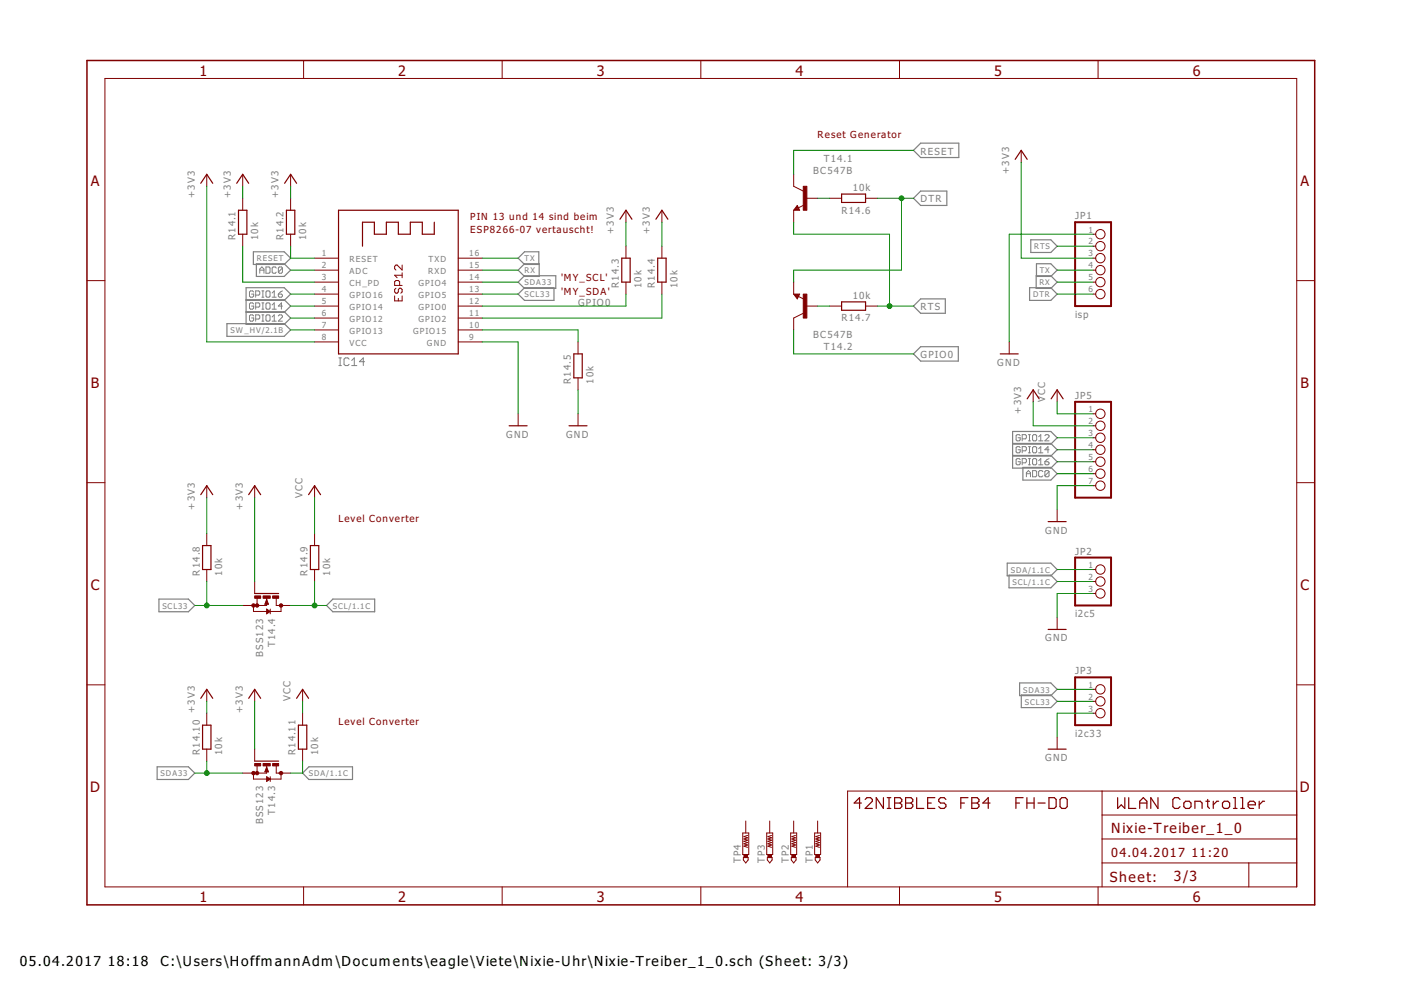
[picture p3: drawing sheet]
<svg xmlns="http://www.w3.org/2000/svg" width="297mm" height="210mm" viewBox="0 0 297 210" stroke-linecap="round" stroke-linejoin="round" font-family="sans-serif">
<g fill="none" stroke="#808080" stroke-width=".21">
<path d="M55.1 57.9v-.9l.4-.4 .5 .4v.9M55.1 57.3h.9M56.4 56.6h.6l.3 .2v.9l-.3 .2h-.6zM58.6 56.8l-.2-.2h-.5l-.2 .2v.9l.2 .2h.5l.2-.2M59.9 56.8l-.2-.2h-.5l-.2 .2v.9M59.9 56.8v.9l-.2 .2h-.5l-.2-.2M59.9 56.8l-.9 .9M53.8 61.9l-.2-.2h-.5l-.2 .2v.9l.2 .2h.5l.2-.2v-.4h-.5M53.8 64.5l-.2-.3h-.5l-.2 .3v.8l.2 .3h.5l.2-.3v-.4h-.5M53.8 67l-.2-.2h-.5l-.2 .2v.9l.2 .2h.5l.2-.2v-.5h-.5M54.2 62.6h.7l.2-.2v-.5l-.2-.2h-.7v1.3M54.2 65.1h.7l.2-.2v-.4l-.2-.3h-.7v1.4"/>
<path d="M54.2 67.6h.7l.2-.2v-.4l-.2-.2h-.7v1.3M55.5 61.7h.4M55.5 63h.4M55.5 64.2h.4M55.5 65.6h.4M55.5 66.8h.4M55.5 68.1h.4M55.7 61.7v1.3M55.7 64.2v1.4M55.7 66.8v1.3M56.6 61.7h.4l.3 .2v.9l-.3 .2h-.4l-.2-.2v-.9zM56.6 64.2h.4l.3 .3v.8l-.3 .3h-.4l-.2-.3v-.8z"/>
<path d="M56.6 66.8h.4l.3 .2v.9l-.3 .2h-.4l-.2-.2v-.9zM57.7 63h.9M57.7 62.1l.4-.4v1.3M57.7 64.7l.4-.5v1.4M57.7 67.2l.4-.4v1.3M57.7 65.6h.9M57.7 68.1h.9M59 62.4h.7l.2 .4-.2 .2h-.5l-.2-.2zM59 67l.2-.2h.5l.2 .2v.2l-.9 .9h.9M59.9 61.7l-.9 .7M59.9 64.9h-.9l.7-.7v1.4M71.8 77.5h.6"/>
<path d="M71.8 75.9h.6M72.1 75.9v1.6M74 76.2l-.3-.3h-.5l-.3 .3v1l.3 .3h.5l.3-.3M74.6 77.5h1M74.6 76.4l.5-.5v1.6M77.3 76.7h-1.1l.8-.8v1.6M216.3 97.5l-.2-.3h-.5l-.2 .3v.8l.2 .3h.5l.2-.3v-.4h-.4M216.3 92.4l-.2-.2h-.5l-.2 .2v.9l.2 .2h.5l.2-.2v-.5h-.4M216.3 94.9l-.2-.2h-.5l-.2 .2v.9l.2 .2h.5l.2-.2v-.4h-.4M216.7 98.1h.7l.2-.2v-.4l-.2-.3h-.7v1.4M216.7 93h.7l.2-.2v-.4l-.2-.2h-.7v1.3M216.7 95.6h.7l.2-.2v-.5l-.2-.2h-.7v1.3"/>
<path d="M218 97.2h.5M218 98.6h.5M218 94.7h.5M218 96h.5M218 92.2h.5M218 93.5h.5M218.3 92.2v1.3M218.3 94.7v1.3M218.3 97.2v1.4M218.9 99.8h.7l.2 .2v.9l-.2 .2h-.7zM219.1 97.2h.5l.2 .3v.8l-.2 .3h-.5l-.2-.3v-.8zM219.1 92.2h.5l.2 .2v.9l-.2 .2h-.5l-.2-.2v-.9z"/>
<path d="M219.1 94.7h.5l.2 .2v.9l-.2 .2h-.5l-.2-.2v-.9zM220.2 92.6l.5-.4v1.3M220.2 98.6h.9M220.2 97.7l.5-.5v1.4M220.2 95.1l.5-.4v1.3M220.2 96h.9M220.2 93.5h.9M221.1 100l-.2-.2h-.4l-.3 .2v.9l.3 .2h.4l.2-.2M221.5 97.9h.7l.2 .4-.2 .3h-.4l-.3-.3zM221.5 92.4l.3-.2h.4l.2 .2v.2l-.9 .9h.9M222.4 97.2l-.9 .7M222.4 100l-.2-.2h-.4l-.3 .2v.9"/>
<path d="M222.4 100v.9l-.2 .2h-.4l-.3-.2M222.4 95.4h-.9l.7-.7v1.3M222.4 100l-.9 .9M217.6 101.1v-.9l.4-.4 .5 .4v.9M217.6 100.4h.9"/>
</g>
<g fill="none" stroke="#808080" stroke-width=".25">
<path d="M195.2 30.4h8.1v3h-8.1l-1.5-1.5zM53.7 53.4h6.6l1.3 1.3-1.3 1.4h-6.6zM54.4 55.9h5.9l1.3 1.4-1.3 1.3h-5.9zM109.9 54.7l1.3-1.3h3v2.7h-3zM109.9 57.3l1.3-1.4h3.1v2.7h-3.1zM109.9 59.8l1.3-1.3h6.6v2.7h-6.6zM195.2 40.5h5.5v3.1h-5.5l-1.5-1.6zM218.5 50.8h4.3l1.3 1.4-1.3 1.3h-4.3zM219.7 58.5h3.1l1.3 1.3-1.3 1.4h-3.1zM219.8 55.9h3l1.3 1.4-1.3 1.3h-3zM48.1 68.6h12.2l1.3 1.4-1.3 1.3h-12.2zM52.2 63.7h8.1l1.3-1.3-1.3-1.4h-8.1v7.8h8.1l1.3-1.4-1.3-1.3h-8.1"/>
<path d="M52.2 63.5h8.1l1.3 1.4-1.3 1.3h-8.1M109.9 62.4l1.3-1.4h6.3v2.7h-6.3zM193.7 64.9l1.5-1.5h5.2v3h-5.2zM193.7 75l1.5-1.5h8v3.1h-8zM218.3 61h4.5l1.3 1.4-1.3 1.3h-4.5zM214.7 94.2h8.1l1.3-1.4-1.3-1.3h-8.1v7.8h8.1l1.3-1.4-1.3-1.3h-8.1M214.7 94h8.1l1.3 1.4-1.3 1.3h-8.1M216.9 99.1h5.9l1.3 1.3-1.3 1.4h-5.9zM213.6 119.4h9.2l1.3 1.4-1.3 1.3h-9.2zM33.7 127h6.2l1.4 1.4-1.4 1.3h-6.2zM70.6 127h8.8v2.7h-8.8l-1.4-1.3zM213.9 121.9h8.9l1.3 1.4-1.3 1.3h-8.9z"/>
<path d="M216.2 144.8h6.6l1.3 1.4-1.3 1.3h-6.6zM216.5 147.3h6.3l1.3 1.4-1.3 1.3h-6.3zM33.3 162.6h6.6l1.4 1.3-1.4 1.4h-6.6zM64.2 163.9l1.3-1.3h9.2v2.7h-9.2z"/>
</g>
<g fill="none" stroke="#800000" stroke-width=".25">
<path d="M42.6 38.9l1.2-1.9 1.3 1.9M50.2 38.9l1.3-1.9 1.2 1.9M60.3 38.9l1.3-1.9 1.3 1.9M215.2 33.8l1.3-1.9 1.3 1.9M50.6 44.6h1.7v5.1h-1.7zM60.7 44.6h1.8v5.1h-1.8zM71.8 44.6h25.4v30.4h-25.4zM92.1 47.1v2.6h-2.6v-2.6h-2.5v2.6h-2.5v-2.6h-2.6v2.6h-2.5v-2.6h-2.5v5.1M131.4 46.5l1.3-1.9 1.3 1.9M131.8 54.7h1.8v5.1h-1.8zM139.1 46.5l1.2-1.9 1.3 1.9M139.4 54.7h1.8v5.1h-1.8z"/>
<path d="M169 44.1l-.1 .2h.4l-.3-.5-.5 .6h.8M178.4 41.1h5.1v1.8h-5.1zM121.7 75h1.7v5.1h-1.7zM169.3 62.5h-.8l.5 .6 .3-.5h-.4l.1 .3M178.4 64h5.1v1.8h-5.1zM212.1 75h3.8M107.9 90.3h3.9M120.6 90.3h3.9M217.8 84.6l1.3-1.9 1.2 1.9M222.9 84.6l1.2-1.9 1.3 1.9M42.6 104.9l1.2-1.9 1.3 1.9M42.9 115.7h1.8v5.1h-1.8z"/>
<path d="M52.7 104.9l1.3-1.9 1.3 1.9M65.4 104.9l1.3-1.9 1.3 1.9M65.8 115.7h1.8v5.1h-1.8zM222.2 110.6h3.8M54 125.8h5.1M56.5 127.4l-.2 .6h.5l-.3-.5M56.7 129.4l.3 .2-.3 .3zM222.2 133.5h3.8M42.6 148.1l1.2-1.9 1.3 1.9M42.9 153.8h1.8v5h-1.8zM52.7 148.1l1.3-1.9 1.3 1.9M62.9 148.1l1.3-1.9 1.2 1.9"/>
<path d="M63.3 153.8h1.7v5h-1.7zM222.2 158.8h3.8M54 161.4h5.1M56.5 162.9l-.2 .6h.5l-.3-.5M56.7 164.9l.3 .3-.3 .2zM182.6 170.3h-1.5l1.1-1.2v2.3M183.4 169.5l.4-.4h.8l.4 .4v.4l-1.6 1.5h1.6M187.3 169.1v2.3l-1.5-2.3v2.3M188.1 171.4h.8M188.1 169.1h.8M188.5 169.1v2.3M189.7 170.3h1.1"/>
<path d="M189.7 169.1h1.1l.4 .4v.4l-.4 .4 .4 .3v.4l-.4 .4h-1.1zM192 170.3h1.1M192 169.1h1.1l.4 .4v.4l-.4 .4 .4 .3v.4l-.4 .4h-1.1zM194.4 169.1v2.3h1.5M196.7 170.3h.7M198.2 169.1h-1.5v2.3h1.5M200.6 169.5l-.4-.4h-.8l-.4 .4v.4l.4 .4h.8l.4 .3v.4l-.4 .4h-.8l-.4-.4M203.7 170.3h.8M205.2 169.1h-1.5v2.3M206 170.3h1.2M206 169.1h1.2l.4 .4v.4l-.4 .4 .4 .3v.4l-.4 .4h-1.2zM209.9 170.3h-1.5l1.1-1.2v2.3"/>
<path d="M215.4 170.3h.8M216.9 169.1h-1.5v2.3M217.7 170.3h1.5M217.7 169.1v2.3M219.2 169.1v2.3M220.1 170.3h1.5M222.4 169.1h1.1l.4 .4v1.5l-.4 .4h-1.1zM224.7 169.5l.4-.4h.8l.4 .4v1.5l-.4 .4h-.8l-.4-.4zM237 169.1v2.3l.7-.8 .8 .8v-2.3M239.3 169.1v2.3h1.5M241.6 170.3h1.6M241.6 171.4v-1.5l.8-.8 .8 .8v1.5"/>
<path d="M245.5 169.1v2.3l-1.5-2.3v2.3M250.2 169.5l-.4-.4h-.8l-.3 .4v1.5l.3 .4h.8l.4-.4M251 170.3l.4-.4h.7l.4 .4v.7l-.4 .4h-.7l-.4-.4zM253.3 171.4v-1.5h1.2l.4 .4v1.1M255.7 169.9h.7M256.1 169.5v1.5l.3 .4M257.2 169.9v1.5M258.4 169.9h-.4l-.8 .7M259.2 170.3l.4-.4h.7l.4 .4v.7l-.4 .4h-.7l-.4-.4zM261.5 171.4h.8M261.5 169.1h.4v2.3M263.1 171.4h.7"/>
<path d="M263.1 169.1h.4v2.3M264.6 170.6h1.6v-.3l-.4-.4h-.8l-.4 .4v.7l.4 .4h.8M267 169.9v1.5M268.1 169.9h-.4l-.7 .7"/>
</g>
<g fill="none" stroke="#800000" stroke-width=".21">
<path d="M22.2 16.6h252.7v171.4h-252.7zM64.4 12.8v3.8M106.5 12.8v3.8M148.6 12.8v3.8M190.7 12.8v3.8M232.8 12.8v3.8M43.8 37v2.5M51.5 37v2.5M61.6 37v2.5M168.3 37v2.5l2 1M216.5 31.9v2.5M18.4 59.5h3.8"/>
<path d="M51.5 42v2.6M51.5 49.7v2.5M61.6 42v2.6M61.6 49.7v2.5M66.7 54.7h5.1M66.7 57.3h5.1M66.7 59.8h5.1M85.3 56.2v1.1l-1.1-1.1h-.3l-.2 .3v.5l.2 .3M85.3 57.8v1.1M85.3 58.4h-1.6l.5 .5M97.2 54.7h5M97.2 57.3h5"/>
<path d="M97.2 59.8h5M132.7 44.6v2.5M132.7 52.2v2.5M132.7 59.8v2.6M140.3 44.6v2.5M140.3 52.2v2.5M140.3 59.8v2.6M168.3 44.6v2.5M168.3 59.8v2.6M169 43.6l.5 1h-1.2zM170.5 43.5l-1.2 .6M170.8 42h2.6"/>
<path d="M175.9 42h2.5M183.5 42h2.6M231.8 54.7h.5M231.8 57.3h.5M231.8 59.8h.5M231.8 49.7h.5M231.8 52.2h.5M274.9 59.5h3.8M66.7 62.4h5.1M66.7 64.9h5.1M66.7 67.4h5.1M66.7 70h5.1"/>
<path d="M66.7 72.5h5.1M83.7 62.7v1.1h1.6v-1.1M83.9 61.1l-.2 .3v.5l.2 .3h.3l.3-.3v-.5l.2-.3h.3l.3 .3v.5l-.3 .3M84.5 63.3v.5M84.7 60.5v-.8l-.2-.2h-.6l-.2 .2v.8h1.6M97.2 62.4h5M97.2 64.9h5M97.2 67.4h5M97.2 70h5M97.2 72.5h5M122.6 72.5v2.5M168.3 62.4h1.2l-.5 1z"/>
<path d="M169.3 62.8l1.2 .7M170.3 66.4l-2 1v2.6M170.8 64.9h2.6M175.9 64.9h2.5M183.5 64.9h2.6M214 72.5v2.5M231.8 62.4h.5M109.9 87.7v2.6M122.6 80.1v2.6M122.6 87.7v2.6M219.1 82.7v2.5M224.1 82.7v2.5"/>
<path d="M231.8 87.7h.5M231.8 90.3h.5M231.8 92.8h.5M231.8 95.4h.5M231.8 97.9h.5M18.4 102.3h3.8M43.8 103v2.5M43.8 113.1v2.6M54 103v2.5M66.7 103v2.5M66.7 113.1v2.6M224.1 108.1v2.5"/>
<path d="M231.8 100.4h.5M231.8 103h.5M274.9 102.3h3.8M43.8 120.8v2.5M53.7 128.4v1.2h5.9v-1.2M54 123.3v2.5M54.5 126.9v1.5M56.5 126.9v1.5h-5M56.5 129.1l.8 .5-.8 .6zM56.5 127.1l.4 1h-.7zM57.3 129.1v1.1M58.6 126.9v1.5h3"/>
<path d="M66.7 120.8v2.5M224.1 130.9v2.6M231.8 120.8h.5M231.8 123.3h.5M231.8 125.8h.5M18.4 145.2h3.8M43.8 146.2v2.5M43.8 151.2v2.6M43.8 158.8v2.6M54 146.2v2.5M54 158.8v2.6M64.2 146.2v2.5"/>
<path d="M64.2 151.2v2.6M64.2 158.8v2.6M224.1 156.3v2.5M231.8 146.2h.5M231.8 148.7h.5M231.8 151.2h.5M274.9 145.2h3.8M53.7 163.9v1.3h5.9v-1.3M54.5 162.4v1.5M56.5 162.6l.4 1.1h-.7zM56.5 162.4v1.5h-5M56.5 164.7l.8 .5-.8 .5z"/>
<path d="M57.3 164.7v1M58.6 162.4v1.5h3M157.5 176.6h1.2v4.6h-1.2zM158.1 174.1v2.5M158.5 177.1l-.8 .3 .8 .2-.8 .3 .8 .2-.8 .3 .8 .2-.8 .3 .8 .3-.8 .2 .8 .3M162.6 176.6h1.2v4.6h-1.2zM163.2 174.1v2.5M163.6 177.1l-.8 .3 .8 .2-.8 .3 .8 .2-.8 .3 .8 .2-.8 .3 .8 .3-.8 .2 .8 .3M167.6 176.6h1.3v4.6h-1.3zM168.3 174.1v2.5M168.7 177.1l-.8 .3 .8 .2-.8 .3 .8 .2-.8 .3 .8 .2-.8 .3 .8 .3-.8 .2 .8 .3M172.7 176.6h1.3v4.6h-1.3z"/>
<path d="M173.4 174.1v2.5M173.7 177.1l-.7 .3 .7 .2-.7 .3 .7 .2-.7 .3 .7 .2-.7 .3 .7 .3-.7 .2 .7 .3M233.7 167.7v20.3M233.7 177.9h41.2M233.7 172.8h41.2M274.9 167.7h-95.2v20.3M64.4 188v3.9M106.5 188v3.9M148.6 188v3.9M157.6 181.8h1v.5l-.5 .7-.5-.7zM162.7 181.8h1v.5l-.5 .7-.5-.7zM167.8 181.8h1v.5l-.5 .7-.5-.7z"/>
<path d="M172.8 181.8h1.1v.5l-.5 .7-.6-.7zM190.7 188v3.9M232.8 188v3.9M233.7 183h41.2M264.8 183v5"/>
<circle cx="233.3" cy="59.8" r=".99"/>
<circle cx="233.3" cy="52.2" r=".99"/>
<circle cx="233.3" cy="54.7" r=".99"/>
<circle cx="233.3" cy="57.3" r=".99"/>
<circle cx="233.3" cy="49.7" r=".99"/>
<circle cx="233.3" cy="62.4" r=".99"/>
<circle cx="233.3" cy="87.7" r=".99"/>
<circle cx="233.3" cy="90.3" r=".99"/>
<circle cx="233.3" cy="92.8" r=".99"/>
<circle cx="233.3" cy="95.4" r=".99"/>
<circle cx="233.3" cy="97.9" r=".99"/>
<circle cx="233.3" cy="103" r=".99"/>
<circle cx="233.3" cy="100.4" r=".99"/>
<circle cx="233.3" cy="120.8" r=".99"/>
<circle cx="233.3" cy="125.8" r=".99"/>
<circle cx="233.3" cy="123.3" r=".99"/>
<circle cx="233.3" cy="148.7" r=".99"/>
<circle cx="233.3" cy="146.2" r=".99"/>
<circle cx="233.3" cy="151.2" r=".99"/>
</g>
<path d="M18.4 12.8h260.3v179.1h-260.3z" fill="none" stroke="#800000" stroke-width=".32"/>
<path d="M227.9 47.1h7.7v17.8h-7.7zM227.9 85.2h7.7v20.3h-7.7zM227.9 118.2h7.7v10.2h-7.7zM227.9 143.6h7.7v10.2h-7.7z" fill="none" stroke="#800000" stroke-width=".42"/>
<g fill="#800000" stroke="#800000" stroke-width=".21">
<path d="M170.3 62.4h.8v5h-.8z"/>
<path d="M170.3 39.5h.8v5.1h-.8z"/>
<path d="M57.8 161.9h1.3v.5h-1.3z"/>
<path d="M54 161.9h1.3v.5h-1.3z"/>
<path d="M55.8 161.9h1.5v.5h-1.5z"/>
<path d="M57.8 126.3h1.3v.6h-1.3z"/>
<path d="M54 126.3h1.3v.6h-1.3z"/>
<path d="M55.8 126.3h1.5v.6h-1.5z"/>
<path d="M173 181.2h.7v.6h-.7z"/>
<path d="M167.9 181.2h.8v.6h-.8z"/>
<path d="M162.8 181.2h.8v.6h-.8z"/>
<path d="M157.7 181.2h.8v.6h-.8z"/>
</g>
<g fill="#800000" stroke="#800000" stroke-width=".21">
<circle cx="53.7" cy="163.9" r=".36"/>
<circle cx="54.5" cy="163.9" r=".36"/>
<circle cx="59.6" cy="163.9" r=".36"/>
<circle cx="53.7" cy="128.4" r=".36"/>
<circle cx="54.5" cy="128.4" r=".36"/>
<circle cx="59.6" cy="128.4" r=".36"/>
</g>
<g fill="none" stroke="#008000" stroke-width=".21">
<path d="M43.8 39.5v33h22.9M51.5 39.5v2.5M61.6 39.5v2.5M193.7 31.9h-25.4v5.1M216.5 34.4v20.3h15.3M51.5 52.2v7.6h15.2M61.6 52.2v2.5h5.1M61.6 57.3h5.1M102.2 54.7h7.7M102.2 59.8h7.7M102.2 57.3h7.7M132.7 47.1v5.1"/>
<path d="M140.3 47.1v5.1M168.3 47.1v2.6h20.3v15.2M173.4 42h2.5M186.1 42h7.6M191.1 42v15.3h-22.8v2.5M224.1 59.8h7.7M224.1 57.3h7.7M224.1 52.2h7.7M231.8 49.7h-17.8v22.8M61.6 70h5.1M61.6 67.4h5.1M61.6 64.9h5.1"/>
<path d="M61.6 62.4h5.1M102.2 72.5h7.7v15.2M102.2 70h20.4v2.5M102.2 62.4h7.7M132.7 62.4v2.5h-30.5M140.3 62.4v5h-38.1M168.3 70v5h25.4M173.4 64.9h2.5M186.1 64.9h7.6M224.1 62.4h7.7M122.6 82.7v5M219.1 85.2v5.1h12.7"/>
<path d="M224.1 85.2v2.5h7.7M224.1 97.9h7.7M224.1 95.4h7.7M224.1 92.8h7.7M43.8 105.5v7.6M54 105.5v17.8M66.7 105.5v7.6M224.1 100.4h7.7M231.8 103h-7.7v5.1M41.3 128.4h10.2M43.8 123.3v5.1M61.6 128.4h7.6"/>
<path d="M66.7 123.3v5.1M224.1 120.8h7.7M224.1 123.3h7.7M231.8 125.8h-7.7v5.1M43.8 148.7v2.5M54 148.7v10.1M64.2 148.7v2.5M224.1 146.2h7.7M224.1 148.7h7.7M231.8 151.2h-7.7v5.1M41.3 163.9h10.2M43.8 161.4v2.5"/>
<path d="M64.2 161.4v2.5h-2.6"/>
</g>
<g fill="#008000" stroke="#008000" stroke-width=".21">
<circle cx="66.7" cy="128.4" r=".51"/>
<circle cx="188.6" cy="64.9" r=".51"/>
<circle cx="191.1" cy="42" r=".51"/>
<circle cx="43.8" cy="163.9" r=".51"/>
<circle cx="43.8" cy="128.4" r=".51"/>
</g>
<g font-size="3.7" fill="#800000">
<text x="42.3" y="16">1</text>
<text x="84.4" y="16">2</text>
<text x="126.5" y="16">3</text>
<text x="168.7" y="16">4</text>
<text x="210.8" y="16">5</text>
<text x="252.9" y="16">6</text>
<text x="19.2" y="39.4">A</text>
<text x="275.7" y="39.4">A</text>
<text x="19.3" y="82.2">B</text>
<text x="275.8" y="82.2">B</text>
<text x="19.2" y="125.1">C</text>
<text x="275.7" y="125.1">C</text>
<text x="19.1" y="167.9">D</text>
<text x="275.6" y="167.9">D</text>
<text x="42.3" y="191.2">1</text>
<text x="84.4" y="191.2">2</text>
<text x="126.5" y="191.2">3</text>
<text x="168.7" y="191.2">4</text>
<text x="210.8" y="191.2">5</text>
<text x="252.9" y="191.2">6</text>
</g>
<g font-size="3.6" fill="#800000">
<text x="235.6" y="176.6">Nixie-Treiber_1_0</text>
<text x="235.3" y="186.9">Sheet:</text>
<text x="248.9" y="186.8">3/3</text>
</g>
<g font-size="3.5">
<text x="4.2" y="204.7">05.04.2017</text>
<text x="22.9" y="204.7">18:18</text>
<text x="34" y="204.7">C:\Users\HoffmannAdm\Documents\eagle\Viete\Nixie-Uhr\Nixie-Treiber_1_0.sch (Sheet: 3/3)</text>
</g>
<g font-size="3.2" fill="#800000">
<text x="235.6" y="181.7">04.04.2017</text>
<text x="252.6" y="181.7">11:20</text>
</g>
<g font-size="2.5" fill="#800000">
<text x="173.3" y="29.3">Reset Generator</text>
<text x="99.7" y="46.7">PIN 13 und 14 sind beim</text>
<text x="99.7" y="49.4">ESP8266-07 vertauscht!</text>
<text x="119" y="59.6">'MY_SCL'</text>
<text x="119" y="62.6">'MY_SDA'</text>
<text x="71.8" y="110.6">Level Converter</text>
<text x="71.8" y="153.8">Level Converter</text>
</g>
<g font-size="2.5" fill="#808080">
<text x="174.7" y="34.4">T14.1</text>
<text x="195.2" y="32.8">RESET</text>
<text x="172.4" y="37">BC547B</text>
<text x="180.8" y="40.5">10k</text>
<text x="214" y="37" transform="rotate(-90 214 37)">+3V3</text>
<text x="41.3" y="42" transform="rotate(-90 41.3 42)">+3V3</text>
<text x="48.9" y="42" transform="rotate(-90 48.9 42)">+3V3</text>
<text x="59.1" y="42" transform="rotate(-90 59.1 42)">+3V3</text>
<text x="178.4" y="45.3">R14.6</text>
<text x="195.2" y="42.9">DTR</text>
<text x="227.9" y="46.5">JP1</text>
<text x="50" y="50.9" transform="rotate(-90 50 50.9)">R14.1</text>
<text x="54.8" y="50.9" transform="rotate(-90 54.8 50.9)">10k</text>
<text x="60.1" y="50.9" transform="rotate(-90 60.1 50.9)">R14.2</text>
<text x="64.9" y="50.9" transform="rotate(-90 64.9 50.9)">10k</text>
<text x="130.2" y="49.7" transform="rotate(-90 130.2 49.7)">+3V3</text>
<text x="137.8" y="49.7" transform="rotate(-90 137.8 49.7)">+3V3</text>
<text x="122.6" y="64.9">GPIO0</text>
<text x="131.2" y="61.1" transform="rotate(-90 131.2 61.1)">R14.3</text>
<text x="136" y="61.1" transform="rotate(-90 136 61.1)">10k</text>
<text x="138.8" y="61.1" transform="rotate(-90 138.8 61.1)">R14.4</text>
<text x="143.6" y="61.1" transform="rotate(-90 143.6 61.1)">10k</text>
<text x="180.8" y="63.4">10k</text>
<text x="195.2" y="65.8">RTS</text>
<text x="172.4" y="71.7">BC547B</text>
<text x="178.4" y="68.2">R14.7</text>
<text x="227.9" y="67.4">isp</text>
<text x="174.7" y="74.3">T14.2</text>
<text x="195.2" y="75.9">GPIO0</text>
<text x="211.4" y="77.6">GND</text>
<text x="121.1" y="81.4" transform="rotate(-90 121.1 81.4)">R14.5</text>
<text x="125.9" y="81.4" transform="rotate(-90 125.9 81.4)">10k</text>
<text x="216.5" y="87.7" transform="rotate(-90 216.5 87.7)">+3V3</text>
<text x="221.6" y="85.2" transform="rotate(-90 221.6 85.2)">VCC</text>
<text x="227.9" y="84.6">JP5</text>
<text x="107.3" y="92.8">GND</text>
<text x="120" y="92.8">GND</text>
<text x="64.1" y="105.5" transform="rotate(-90 64.1 105.5)">VCC</text>
<text x="41.3" y="108.1" transform="rotate(-90 41.3 108.1)">+3V3</text>
<text x="51.5" y="108.1" transform="rotate(-90 51.5 108.1)">+3V3</text>
<text x="221.6" y="113.1">GND</text>
<text x="227.9" y="117.6">JP2</text>
<text x="42.3" y="122" transform="rotate(-90 42.3 122)">R14.8</text>
<text x="47.1" y="122" transform="rotate(-90 47.1 122)">10k</text>
<text x="65.2" y="122" transform="rotate(-90 65.2 122)">R14.9</text>
<text x="70" y="122" transform="rotate(-90 70 122)">10k</text>
<text x="227.9" y="130.9">i2c5</text>
<text x="58.3" y="137.2" transform="rotate(-90 58.3 137.2)">T14.4</text>
<text x="221.6" y="136">GND</text>
<text x="55.8" y="139.2" transform="rotate(-90 55.8 139.2)">BSS123</text>
<text x="227.9" y="143">JP3</text>
<text x="61.6" y="148.7" transform="rotate(-90 61.6 148.7)">VCC</text>
<text x="41.3" y="151.2" transform="rotate(-90 41.3 151.2)">+3V3</text>
<text x="51.5" y="151.2" transform="rotate(-90 51.5 151.2)">+3V3</text>
<text x="42.3" y="160.1" transform="rotate(-90 42.3 160.1)">R14.10</text>
<text x="47.1" y="160.1" transform="rotate(-90 47.1 160.1)">10k</text>
<text x="62.6" y="160.1" transform="rotate(-90 62.6 160.1)">R14.11</text>
<text x="67.4" y="160.1" transform="rotate(-90 67.4 160.1)">10k</text>
<text x="221.6" y="161.4">GND</text>
<text x="227.9" y="156.3">i2c33</text>
<text x="58.3" y="172.7" transform="rotate(-90 58.3 172.7)">T14.3</text>
<text x="55.8" y="174.8" transform="rotate(-90 55.8 174.8)">BSS123</text>
<text x="157.1" y="183" transform="rotate(-90 157.1 183)">TP4</text>
<text x="162.2" y="183" transform="rotate(-90 162.2 183)">TP3</text>
<text x="167.3" y="183" transform="rotate(-90 167.3 183)">TP2</text>
<text x="172.3" y="183" transform="rotate(-90 172.3 183)">TP1</text>
</g>
<g font-size="2.1" fill="#808080">
<text x="230.8" y="49.3">1</text>
<text x="230.8" y="51.8">2</text>
<text x="68.3" y="54.4">1</text>
<text x="68.3" y="56.9">2</text>
<text x="68.3" y="59.5">3</text>
<text x="74.1" y="55.5">RESET</text>
<text x="74.1" y="58">ADC</text>
<text x="90.8" y="58">RXD</text>
<text x="90.9" y="55.5">TXD</text>
<text x="99.5" y="59.5">14</text>
<text x="99.5" y="56.9">15</text>
<text x="99.5" y="54.4">16</text>
<text x="230.8" y="54.4">3</text>
<text x="230.8" y="56.9">4</text>
<text x="230.8" y="59.5">5</text>
<text x="68.3" y="62">4</text>
<text x="68.3" y="64.5">5</text>
<text x="74.1" y="60.6">CH_PD</text>
<text x="74.1" y="63.1">GPIO16</text>
<text x="74.1" y="65.6">GPIO14</text>
<text x="88.8" y="65.6">GPIO0</text>
<text x="88.8" y="63.1">GPIO5</text>
<text x="88.8" y="60.6">GPIO4</text>
<text x="99.5" y="64.5">12</text>
<text x="99.5" y="62">13</text>
<text x="230.8" y="62">6</text>
<text x="68.3" y="67.1">6</text>
<text x="68.3" y="69.6">7</text>
<text x="74.1" y="68.2">GPIO12</text>
<text x="74.1" y="70.7">GPIO13</text>
<text x="87.6" y="70.7">GPIO15</text>
<text x="88.8" y="68.2">GPIO2</text>
<text x="99.5" y="69.6">10</text>
<text x="99.5" y="67.1">11</text>
<text x="68.3" y="72.1">8</text>
<text x="74.1" y="73.3">VCC</text>
<text x="90.5" y="73.3">GND</text>
<text x="99.5" y="72.1">9</text>
<text x="230.8" y="87.4">1</text>
<text x="230.8" y="89.9">2</text>
<text x="230.8" y="92.5">3</text>
<text x="230.8" y="95">4</text>
<text x="230.8" y="97.5">5</text>
<text x="230.8" y="100.1">6</text>
<text x="230.8" y="102.6">7</text>
<text x="230.8" y="120.4">1</text>
<text x="230.8" y="122.9">2</text>
<text x="230.8" y="125.5">3</text>
<text x="230.8" y="145.8">1</text>
<text x="230.8" y="148.3">2</text>
<text x="230.8" y="150.9">3</text>
</g>
<g font-size="2" fill="#808080">
<text x="219.3" y="52.9">RTS</text>
<text x="54.5" y="55.4">RESET</text>
<text x="111.2" y="55.4">TX</text>
<text x="111.2" y="58">RX</text>
<text x="220.5" y="58">TX</text>
<text x="111.2" y="60.5">SDA33</text>
<text x="111.2" y="63.1">SCL33</text>
<text x="219" y="63.1">DTR</text>
<text x="220.4" y="60.5">RX</text>
<text x="48.9" y="70.7">SW_HV/2.1B</text>
<text x="214.3" y="121.5">SDA/1.1C</text>
<text x="214.7" y="124">SCL/1.1C</text>
<text x="34.4" y="129.1">SCL33</text>
<text x="70.6" y="129.1">SCL/1.1C</text>
<text x="216.9" y="146.9">SDA33</text>
<text x="217.3" y="149.4">SCL33</text>
<text x="34.1" y="164.6">SDA33</text>
<text x="65.5" y="164.6">SDA/1.1C</text>
</g>
</svg>
